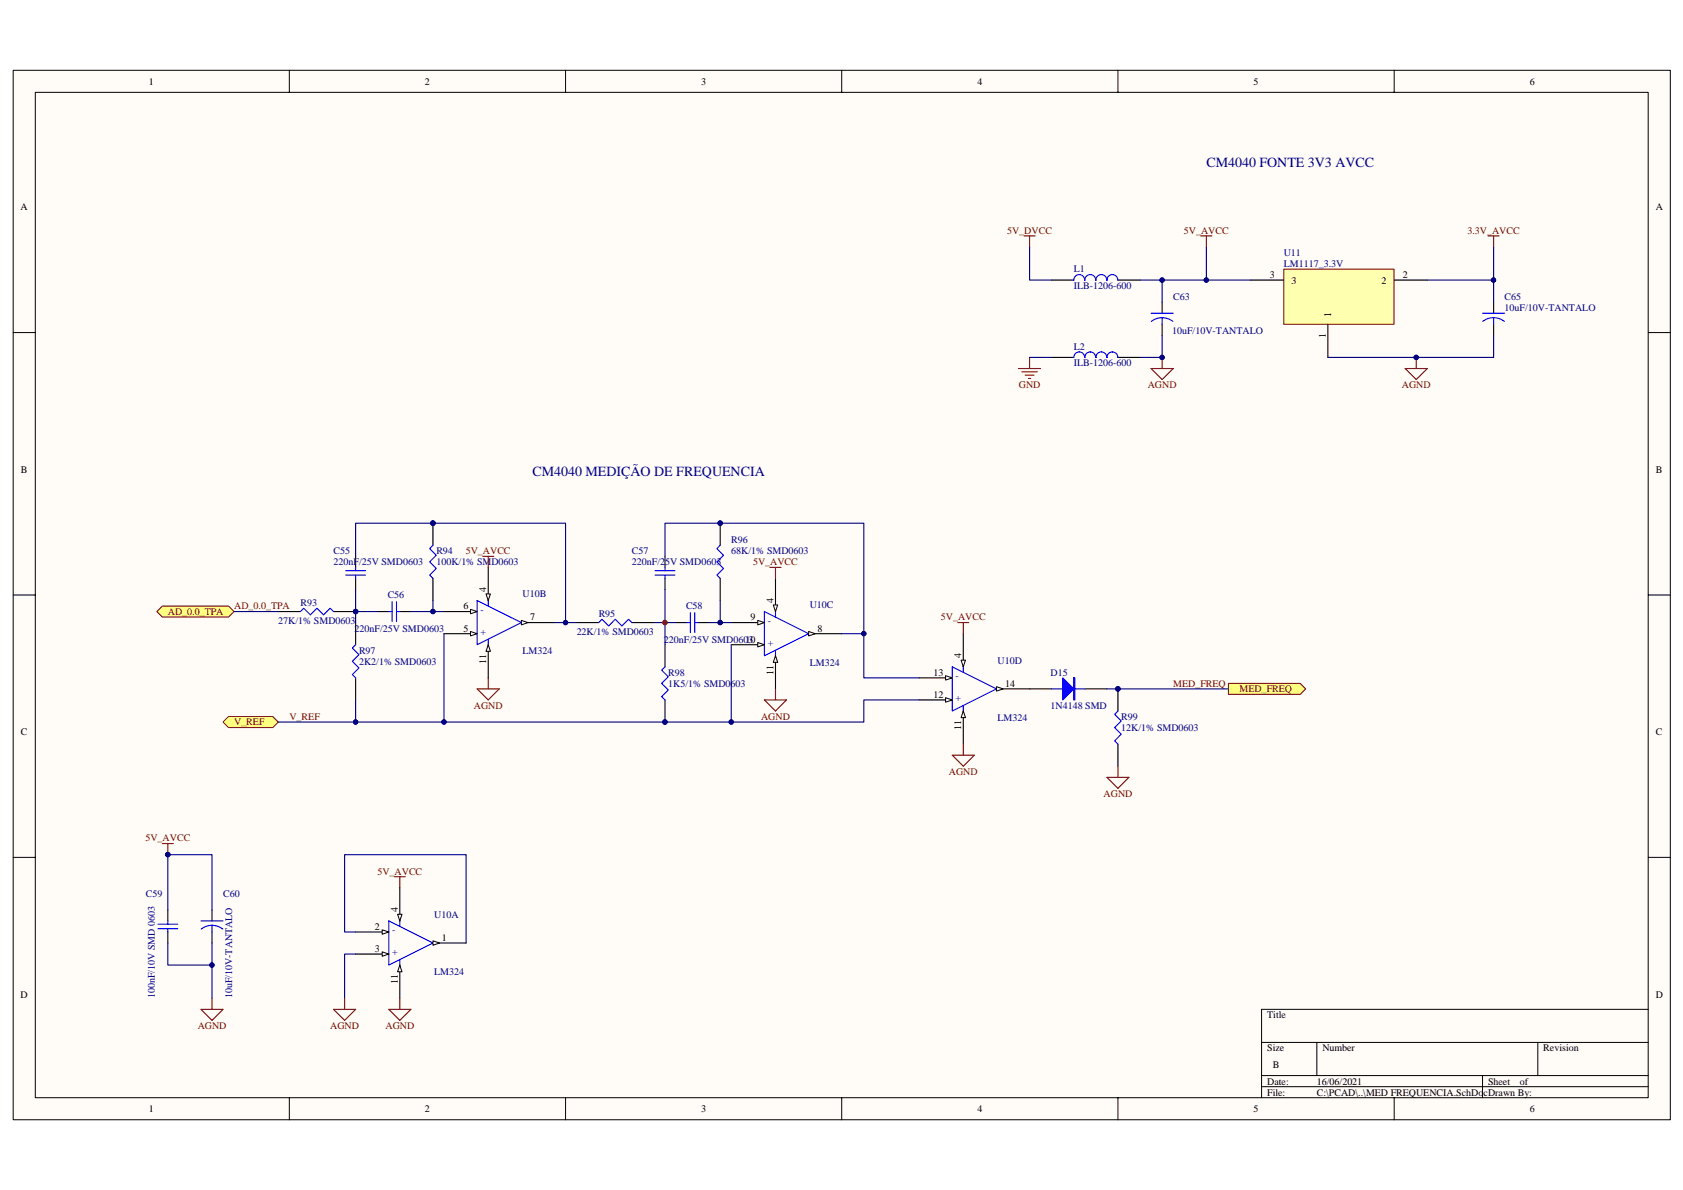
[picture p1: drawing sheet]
<svg xmlns="http://www.w3.org/2000/svg" width="420mm" height="297mm" viewBox="0 0 420 297" stroke-linecap="round" stroke-linejoin="round" font-family="sans-serif">
<path d="M3.3 17.6h413.7v261.9h-413.7z" fill="#fffcf8"/>
<path d="M3.3 17.5h413.7v262h-413.7z" fill="none" stroke="#000" stroke-width=".25"/>
<path d="M8.8 23.1h402.7v250.9h-402.7z" fill="#fffcf8"/>
<g fill="none" stroke="#000" stroke-width=".25">
<path d="M72.2 17.5v5.6M141.2 17.5v5.6M210.1 17.5v5.6M279.1 17.5v5.6M348.1 17.5v5.6M8.8 23.1h402.7v250.9h-402.7zM3.3 83h5.5M411.5 83h5.5M3.3 148.5h5.5M411.5 148.5h5.5M3.3 214h5.5M411.5 214h5.5"/>
<path d="M411.5 251.9h-96.6v22.1M72.2 274v5.5M141.2 274v5.5M210.1 274v5.5M279.1 274v5.5M314.9 260.2h96.6M314.9 268.5h96.6M314.9 271.3h96.6M328.7 260.2v8.3M348.1 274v5.5M370.1 268.5v5.5M383.9 260.2v8.3"/>
</g>
<circle cx="166" cy="155.4" r=".53" fill="#000080" stroke="#000080" stroke-width=".25"/>
<path d="M119.1 149.9l11.1 5.5-11.1 5.5zM121.9 149.9v1.4M121.9 159.6v1.3" fill="none" stroke="#00f" stroke-width=".28"/>
<path d="M110.8 158.2h8.3" fill="none" stroke="#000" stroke-width=".28"/>
<path d="M117.5 157.6l1.6 .6-1.6 .5z" fill="#fffcf8"/>
<path d="M117.5 157.6l1.6 .6-1.6 .5z" fill="none" stroke="#000" stroke-width=".25"/>
<path d="M110.8 152.7h8.3" fill="none" stroke="#000" stroke-width=".28"/>
<path d="M117.5 152.1l1.6 .6-1.6 .5z" fill="#fffcf8"/>
<path d="M117.5 152.1l1.6 .6-1.6 .5z" fill="none" stroke="#000" stroke-width=".25"/>
<path d="M130.2 155.4h8.2" fill="none" stroke="#000" stroke-width=".28"/>
<path d="M130.2 154.9l1.6 .5-1.6 .6z" fill="#fffcf8"/>
<path d="M130.2 154.9l1.6 .5-1.6 .6z" fill="none" stroke="#000" stroke-width=".25"/>
<path d="M121.9 141.6v8.3" fill="none" stroke="#000" stroke-width=".28"/>
<path d="M121.3 148.3h1.1l-.5 1.6z" fill="#fffcf8"/>
<path d="M121.3 148.3h1.1l-.5 1.6z" fill="none" stroke="#000" stroke-width=".25"/>
<path d="M121.9 160.9v8.3" fill="none" stroke="#000" stroke-width=".28"/>
<path d="M121.9 160.9l.5 1.7h-1.1z" fill="#fffcf8"/>
<path d="M121.9 160.9l.5 1.7h-1.1z" fill="none" stroke="#000" stroke-width=".25"/>
<path d="M190.8 152.7l11.1 5.5-11.1 5.5zM193.6 152.7v1.3M193.6 162.3v1.4" fill="none" stroke="#00f" stroke-width=".28"/>
<path d="M182.6 160.9h8.2" fill="none" stroke="#000" stroke-width=".28"/>
<path d="M189.2 160.4l1.6 .5-1.6 .6z" fill="#fffcf8"/>
<path d="M189.2 160.4l1.6 .5-1.6 .6z" fill="none" stroke="#000" stroke-width=".25"/>
<path d="M182.6 155.4h8.2" fill="none" stroke="#000" stroke-width=".28"/>
<path d="M189.2 154.9l1.6 .5-1.6 .6z" fill="#fffcf8"/>
<path d="M189.2 154.9l1.6 .5-1.6 .6z" fill="none" stroke="#000" stroke-width=".25"/>
<path d="M201.9 158.2h8.2" fill="none" stroke="#000" stroke-width=".28"/>
<path d="M201.9 157.6l1.6 .6-1.6 .5z" fill="#fffcf8"/>
<path d="M201.9 157.6l1.6 .6-1.6 .5z" fill="none" stroke="#000" stroke-width=".25"/>
<path d="M193.6 144.4v8.3" fill="none" stroke="#000" stroke-width=".28"/>
<path d="M193 151h1.2l-.6 1.7z" fill="#fffcf8"/>
<path d="M193 151h1.2l-.6 1.7z" fill="none" stroke="#000" stroke-width=".25"/>
<path d="M193.6 163.7v8.3" fill="none" stroke="#000" stroke-width=".28"/>
<path d="M193.6 163.7l.6 1.6h-1.2z" fill="#fffcf8"/>
<path d="M193.6 163.7l.6 1.6h-1.2z" fill="none" stroke="#000" stroke-width=".25"/>
<path d="M237.7 166.5l11.1 5.5-11.1 5.5zM240.5 166.5v1.3M240.5 176.1v1.4" fill="none" stroke="#00f" stroke-width=".28"/>
<path d="M229.5 174.7h8.2" fill="none" stroke="#000" stroke-width=".28"/>
<path d="M236.1 174.2l1.6 .5-1.6 .6z" fill="#fffcf8"/>
<path d="M236.1 174.2l1.6 .5-1.6 .6z" fill="none" stroke="#000" stroke-width=".25"/>
<path d="M229.5 169.2h8.2" fill="none" stroke="#000" stroke-width=".28"/>
<path d="M236.1 168.7l1.6 .5-1.6 .6z" fill="#fffcf8"/>
<path d="M236.1 168.7l1.6 .5-1.6 .6z" fill="none" stroke="#000" stroke-width=".25"/>
<path d="M248.8 172h8.2" fill="none" stroke="#000" stroke-width=".28"/>
<path d="M248.8 171.4l1.6 .6-1.6 .5z" fill="#fffcf8"/>
<path d="M248.8 171.4l1.6 .6-1.6 .5z" fill="none" stroke="#000" stroke-width=".25"/>
<path d="M240.5 158.2v8.3" fill="none" stroke="#000" stroke-width=".28"/>
<path d="M239.9 164.8h1.1l-.5 1.7z" fill="#fffcf8"/>
<path d="M239.9 164.8h1.1l-.5 1.7z" fill="none" stroke="#000" stroke-width=".25"/>
<path d="M240.5 177.5v8.3" fill="none" stroke="#000" stroke-width=".28"/>
<path d="M240.5 177.5l.5 1.6h-1.1z" fill="#fffcf8"/>
<path d="M240.5 177.5l.5 1.6h-1.1z" fill="none" stroke="#000" stroke-width=".25"/>
<g fill="none" stroke="#000" stroke-width=".28">
<path d="M88.8 138.9v2.7M108.1 130.6v5.5M166 138.9v2.7M179.8 130.6v5.5M88.8 144.4v2.8M88.8 155.4v5.5M94.3 152.7h2.8M99.8 152.7h2.8M108.1 144.4v5.5M143.9 155.4h5.6M157.7 155.4h5.5M166 144.4v2.8"/>
<path d="M168.8 155.4h2.7M174.3 155.4h2.7M179.8 144.4v5.5M88.8 169.2v5.5M166 160.9v5.6M166 174.7v5.5M257 172h5.5M270.8 172h5.5M41.9 227.1v2.8M41.9 232.6v2.8M52.9 227.1v2.8M52.9 232.6v2.8"/>
</g>
<g fill="none" stroke="#00f" stroke-width=".28">
<path d="M108.1 136.1l-.8 .8 1.6 1.7-1.6 1.7 1.6 1.6-1.6 1.7 .8 .8M179.8 136.1l-.8 .8 1.6 1.7-1.6 1.7 1.6 1.6-1.6 1.7 .8 .8M86.3 143.6h5M86.3 142.5h5M88.8 141.6v.9M88.8 143.6v.8M97.1 152.7h.8M97.9 150.2v4.9M99 152.7h.8M99 150.2v4.9M149.5 155.4l.8-.8 1.6 1.7 1.7-1.7 1.6 1.7 1.7-1.7 .8 .8M163.5 143.6h5"/>
<path d="M163.5 142.5h5M166 141.6v.9M166 143.6v.8M171.5 155.4h.8M172.3 152.9v5M173.4 155.4h.9M173.4 152.9v5M88.8 160.9l-.8 .9 1.6 1.6-1.6 1.7 1.6 1.6-1.6 1.7 .8 .8M166 166.5l-.8 .8 1.6 1.6-1.6 1.7 1.6 1.6-1.6 1.7 .8 .8M262.5 172h8.3M268.1 169.2h.2v5.5h-.2zM268.2 169.2v5.5"/>
<path d="M39.4 230.7h5M39.4 231.8h5M41.9 229.9v.8M41.9 231.8v.8M50.2 229.9h5.5M50.2 231.9l1.3-.7 1.4-.2 1.5 .2 1.2 .7M52.9 231v1.6"/>
</g>
<g fill="#000080" stroke="#000080" stroke-width=".25">
<circle cx="108.1" cy="130.6" r=".54"/>
<circle cx="166" cy="180.2" r=".53"/>
<circle cx="179.8" cy="130.6" r=".54"/>
<circle cx="88.8" cy="152.6" r=".54"/>
<circle cx="108.1" cy="152.6" r=".54"/>
<circle cx="179.8" cy="155.4" r=".54"/>
</g>
<path d="M88.8 147.2v8.2M88.8 152.7h5.5M102.6 152.7h8.2M108.1 149.9v2.8M163.2 155.4h5.6M166 147.2v13.7M179.8 149.9v5.5" fill="none" stroke="#000080" stroke-width=".28"/>
<circle cx="166" cy="155.4" r=".53" fill="#800000" stroke="#800000" stroke-width=".25"/>
<path d="M265.3 169.2l2.8 2.8-2.8 2.7z" fill="#00f"/>
<g fill="none" stroke="#00f" stroke-width=".28">
<path d="M273.5 69.9a1.37 1.37 0 0 0-1.3-1.4 1.37 1.37 0 0 0-1.4 1.4 1.38 1.38 0 0 0-1.4-1.4 1.37 1.37 0 0 0-1.3 1.4M276.3 69.9a1.37 1.37 0 0 0-1.3-1.4 1.37 1.37 0 0 0-1.4 1.4M279.1 69.9a1.38 1.38 0 0 0-1.4-1.4 1.37 1.37 0 0 0-1.4 1.4M287.4 78.2h5.5M290.1 79.3v1.7M370.1 78.2h5.5M372.9 79.3v1.7M287.4 80.2l1.3-.7 1.5-.2 1.3 .2 1.3 .7M370.2 80.2l1.2-.7 1.5-.2 1.4 .2 1.3 .7M265.3 169.2l2.8 2.8-2.8 2.7zM279.1 177.5l-.8 .8 1.6 1.7-1.6 1.6 1.6 1.7-1.6 1.6 .8 .9M97.1 229.9l11 5.5-11 5.5z"/>
<path d="M99.8 229.9v1.3M99.8 239.5v1.4"/>
</g>
<path d="M262.5 69.9h5.6M279.1 69.9h5.5M290.1 75.4v2.8M372.9 75.4v2.8M290.1 81v2.7M372.9 81v2.7M279.1 172v5.5M279.1 185.8v5.5M88.8 238.1h8.3" fill="none" stroke="#000" stroke-width=".28"/>
<g fill="#000080" stroke="#000080" stroke-width=".25">
<circle cx="279.1" cy="171.9" r=".54"/>
<circle cx="41.9" cy="213.3" r=".54"/>
<circle cx="290.1" cy="89.2" r=".54"/>
<circle cx="353.5" cy="89.2" r=".54"/>
</g>
<g fill="none" stroke="#800000" stroke-width=".28">
<path d="M371.5 58.9h2.8M372.9 58.9v2.8M287.4 92h5.5l-2.8 2.7zM290.1 89.2v2.8M350.8 92h5.5l-2.7 2.7zM353.6 89.2v2.8M120.5 138.9h2.8M121.9 138.9v2.7M192.2 141.6h2.8M193.6 141.6v2.8M239.1 155.4h2.8M240.5 155.4v2.8"/>
<path d="M276.3 194h5.5l-2.7 2.8zM279.1 191.3v2.7M40.5 210.6h2.8M41.9 210.6v2.7M98.4 218.8h2.8M99.8 218.8v2.8M83.3 251.9h5.5l-2.8 2.8zM86 249.2v2.7"/>
</g>
<path d="M290.1 83.7v5.5h-5.5M88.8 232.6h-2.8v-19.3h30.4v22.1M88.8 238.1h-2.8v11.1" fill="none" stroke="#000080" stroke-width=".28"/>
<path d="M95.4 237.6l1.7 .5-1.7 .6z" fill="#fffcf8"/>
<path d="M95.4 237.6l1.7 .5-1.7 .6z" fill="none" stroke="#000" stroke-width=".25"/>
<path d="M88.8 232.6h8.3" fill="none" stroke="#000" stroke-width=".28"/>
<path d="M95.4 232.1l1.7 .5-1.7 .6z" fill="#fffcf8"/>
<path d="M95.4 232.1l1.7 .5-1.7 .6z" fill="none" stroke="#000" stroke-width=".25"/>
<path d="M108.1 235.4h8.3" fill="none" stroke="#000" stroke-width=".28"/>
<path d="M108.1 234.8l1.6 .6-1.6 .5z" fill="#fffcf8"/>
<path d="M108.1 234.8l1.6 .6-1.6 .5z" fill="none" stroke="#000" stroke-width=".25"/>
<path d="M99.8 221.6v8.3" fill="none" stroke="#000" stroke-width=".28"/>
<path d="M99.3 228.2h1.1l-.6 1.7z" fill="#fffcf8"/>
<path d="M99.3 228.2h1.1l-.6 1.7z" fill="none" stroke="#000" stroke-width=".25"/>
<path d="M99.8 240.9v8.3" fill="none" stroke="#000" stroke-width=".28"/>
<path d="M99.8 240.9l.6 1.7h-1.1z" fill="#fffcf8"/>
<path d="M99.8 240.9l.6 1.7h-1.1z" fill="none" stroke="#000" stroke-width=".25"/>
<path d="M182.6 160.9v19.3" fill="none" stroke="#000080" stroke-width=".28"/>
<circle cx="182.5" cy="180.2" r=".54" fill="#000080" stroke="#000080" stroke-width=".25"/>
<g fill="#ffff80" stroke="#800000" stroke-width=".25">
<path d="M306.7 170.6h17.9l1.4 1.4-1.4 1.3h-17.9z" fill-rule="evenodd"/>
<path d="M39.1 152.7l1.4-1.4h16.6l1.4 1.4-1.4 1.3h-16.6z" fill-rule="evenodd"/>
<path d="M55.7 180.2l1.4-1.3h11l1.4 1.3-1.4 1.4h-11z" fill-rule="evenodd"/>
</g>
<path d="M69.5 152.7h5.5M83.3 152.7h5.5" fill="none" stroke="#000" stroke-width=".28"/>
<circle cx="88.8" cy="152.6" r=".54" fill="#000080" stroke="#000080" stroke-width=".25"/>
<path d="M75 152.7l.8-.9 1.7 1.7 1.6-1.7 1.7 1.7 1.6-1.7 .9 .9" fill="none" stroke="#00f" stroke-width=".28"/>
<path d="M58.5 152.7h11" fill="none" stroke="#000080" stroke-width=".28"/>
<path d="M320.5 67.2h27.5v13.7h-27.5z" fill="#ffffb0"/>
<path d="M320.5 67.2h27.5v13.7h-27.5z" fill="none" stroke="#800000" stroke-width=".25"/>
<path d="M312.2 69.9h8.3M348.1 69.9h8.2M262.5 89.2h5.6M279.1 89.2h5.5M331.5 81v8.2" fill="none" stroke="#000" stroke-width=".28"/>
<g fill="none" stroke="#800000" stroke-width=".28">
<path d="M255.7 58.9h2.7M257 58.9v2.8M299.8 58.9h2.7M301.2 58.9v2.8M254.3 92h5.5M255.1 92.8h3.9M255.9 93.6h2.2M256.8 94.5h.5M257 89.2v2.8M119.1 172h5.5l-2.7 2.7zM121.9 169.2v2.8M190.8 174.7h5.6l-2.8 2.8z"/>
<path d="M193.6 172v2.7M237.7 188.5h5.5l-2.7 2.8zM240.5 185.8v2.7M50.2 251.9h5.5l-2.8 2.8zM52.9 249.2v2.7M97.1 251.9h5.5l-2.8 2.8zM99.8 249.2v2.7"/>
</g>
<g fill="none" stroke="#000080" stroke-width=".28">
<path d="M257 61.7v8.2h5.5M284.6 69.9h27.6M290.1 69.9v5.5M301.2 61.7v8.2M356.3 69.9h16.6M372.9 61.7v13.7M257 89.2h5.5M372.9 83.7v5.5h-41.4M88.8 138.9v-8.3h52.4v24.8M166 138.9v-8.3h49.7v38.6h13.8M110.8 158.2v22M138.4 155.4h5.5"/>
<path d="M177 155.4h5.6M210.1 158.2h5.6M88.8 174.7v5.5M229.5 174.7h-13.8v5.5h-146.2M276.3 172h30.4M41.9 235.4v5.5h11M41.9 227.1v-13.8h11v13.8M52.9 235.4v13.8"/>
</g>
<g fill="#000080" stroke="#000080" stroke-width=".25">
<circle cx="88.8" cy="180.2" r=".54"/>
<circle cx="110.8" cy="180.2" r=".54"/>
<circle cx="166" cy="180.2" r=".53"/>
<circle cx="182.5" cy="180.2" r=".54"/>
<circle cx="215.6" cy="158.2" r=".54"/>
<circle cx="52.9" cy="240.9" r=".54"/>
<circle cx="41.9" cy="213.3" r=".54"/>
<circle cx="372.9" cy="69.9" r=".54"/>
<circle cx="353.5" cy="89.2" r=".54"/>
<circle cx="290.1" cy="69.9" r=".54"/>
<circle cx="301.1" cy="69.9" r=".53"/>
<circle cx="279.1" cy="171.9" r=".54"/>
<circle cx="141.2" cy="155.4" r=".54"/>
<circle cx="108.1" cy="130.6" r=".54"/>
<circle cx="179.8" cy="130.6" r=".54"/>
<circle cx="179.8" cy="155.4" r=".54"/>
</g>
<path d="M273.5 89.2a1.37 1.37 0 0 0-1.3-1.4 1.37 1.37 0 0 0-1.4 1.4 1.38 1.38 0 0 0-1.4-1.4 1.37 1.37 0 0 0-1.3 1.4M276.3 89.2a1.37 1.37 0 0 0-1.3-1.4 1.37 1.37 0 0 0-1.4 1.4M279.1 89.2a1.38 1.38 0 0 0-1.4-1.4 1.37 1.37 0 0 0-1.4 1.4" fill="none" stroke="#00f" stroke-width=".28"/>
<g font-size="3.5" fill="#000080">
<text x="301.2" y="41.6">CM4040 FONTE 3V3 AVCC</text>
<text x="132.9" y="118.8">CM4040 MEDIÇÃO DE FREQUENCIA</text>
</g>
<g font-size="2.5">
<text x="37.1" y="21.1">1</text>
<text x="106.1" y="21.1">2</text>
<text x="175.1" y="21.1">3</text>
<text x="244" y="21.1">4</text>
<text x="313" y="21.1">5</text>
<text x="381.9" y="21.1">6</text>
<text x="5.2" y="52.5">A</text>
<text x="413.4" y="52.5">A</text>
<text x="317" y="69.4">3</text>
<text x="322.4" y="70.8">3</text>
<text x="344.9" y="70.8">2</text>
<text x="350.3" y="69.4">2</text>
<text x="332.3" y="79" transform="rotate(-90 332.3 79)">1</text>
<text x="331" y="84.4" transform="rotate(-90 331 84.4)">1</text>
<text x="5.2" y="118">B</text>
<text x="413.4" y="118">B</text>
<text x="121.4" y="147.7" transform="rotate(-90 121.4 147.7)">4</text>
<text x="115.7" y="152.1">6</text>
<text x="132.4" y="154.9">7</text>
<text x="187.4" y="154.9">9</text>
<text x="193.1" y="150.5" transform="rotate(-90 193.1 150.5)">4</text>
<text x="115.7" y="157.6">5</text>
<text x="186.1" y="160.4">10</text>
<text x="204.1" y="157.6">8</text>
<text x="121.4" y="165.6" transform="rotate(-90 121.4 165.6)">11</text>
<text x="240" y="164.3" transform="rotate(-90 240 164.3)">4</text>
<text x="193.1" y="168.4" transform="rotate(-90 193.1 168.4)">11</text>
<text x="233" y="168.7">13</text>
<text x="251" y="171.4">14</text>
<text x="233" y="174.2">12</text>
<text x="5.2" y="183.5">C</text>
<text x="240" y="182.2" transform="rotate(-90 240 182.2)">11</text>
<text x="413.4" y="183.5">C</text>
<text x="99.3" y="227.7" transform="rotate(-90 99.3 227.7)">4</text>
<text x="93.6" y="232.1">2</text>
<text x="93.6" y="237.6">3</text>
<text x="110.3" y="234.9">1</text>
<text x="99.3" y="245.6" transform="rotate(-90 99.3 245.6)">11</text>
<text x="5.2" y="249">D</text>
<text x="413.4" y="249">D</text>
<text x="316.3" y="254.2">Title</text>
<text x="316.3" y="262.4">Size</text>
<text x="330.1" y="262.4">Number</text>
<text x="385.3" y="262.4">Revision</text>
<text x="317.7" y="266.6">B</text>
<text x="316.3" y="270.7">Date:</text>
<text x="316.3" y="273.5">File:</text>
<text x="328.7" y="273.5">C:\PCAD\..\MED FREQUENCIA.SchDocDrawn By:</text>
<text x="328.8" y="270.7">16/06/2021</text>
<text x="371.5" y="270.7">Sheet</text>
<text x="379.5" y="270.7">of</text>
<text x="37.1" y="277.6">1</text>
<text x="106.1" y="277.6">2</text>
<text x="175.1" y="277.6">3</text>
<text x="244" y="277.6">4</text>
<text x="313" y="277.6">5</text>
<text x="381.9" y="277.6">6</text>
</g>
<g font-size="2.5" fill="#800000">
<text x="251.4" y="58.4">5V_DVCC</text>
<text x="295.6" y="58.4">5V_AVCC</text>
<text x="366.3" y="58.4">3.3V_AVCC</text>
<text x="254.3" y="97">GND</text>
<text x="286.5" y="97">AGND</text>
<text x="350" y="97">AGND</text>
<text x="116.3" y="138.3">5V_AVCC</text>
<text x="188" y="141.1">5V_AVCC</text>
<text x="41.9" y="153.5">AD_0.0_TPA</text>
<text x="58.5" y="152.1">AD_0.0_TPA</text>
<text x="234.9" y="154.9">5V_AVCC</text>
<text x="292.9" y="171.4">MED_FREQ</text>
<text x="309.4" y="172.8">MED_FREQ</text>
<text x="72.3" y="179.7">V_REF</text>
<text x="118.3" y="177">AGND</text>
<text x="190" y="179.7">AGND</text>
<text x="58.5" y="181.1">V_REF</text>
<text x="236.9" y="193.5">AGND</text>
<text x="275.5" y="199">AGND</text>
<text x="36.3" y="210">5V_AVCC</text>
<text x="94.2" y="218.3">5V_AVCC</text>
<text x="49.3" y="256.9">AGND</text>
<text x="82.4" y="256.9">AGND</text>
<text x="96.2" y="256.9">AGND</text>
</g>
<g font-size="2.5" fill="#000080">
<text x="320.5" y="63.9">U11</text>
<text x="268.1" y="68">L1</text>
<text x="320.5" y="66.6">LM1117_3.3V</text>
<text x="268.1" y="72.2">ILB-1206-600</text>
<text x="292.9" y="74.9">C63</text>
<text x="375.6" y="74.9">C65</text>
<text x="375.6" y="77.7">10uF/10V-TANTALO</text>
<text x="292.6" y="83.5">10uF/10V-TANTALO</text>
<text x="268.1" y="87.3">L2</text>
<text x="268.1" y="91.5">ILB-1206-600</text>
<text x="182.6" y="135.6">R96</text>
<text x="83.3" y="138.3">C55</text>
<text x="83.3" y="141.1">220nF/25V SMD0603</text>
<text x="108.9" y="138.3">R94</text>
<text x="108.9" y="141.1">100K/1% SMD0603</text>
<text x="157.7" y="138.3">C57</text>
<text x="157.7" y="141.1">220nF/25V SMD0603</text>
<text x="182.6" y="138.3">68K/1% SMD0603</text>
<text x="96.8" y="149.4">C56</text>
<text x="130.4" y="149.1">U10B</text>
<text x="69.5" y="155.7">27K/1% SMD0603</text>
<text x="75" y="151.3">R93</text>
<text x="120" y="153">-</text>
<text x="149.5" y="154.1">R95</text>
<text x="171.3" y="152.1">C58</text>
<text x="191.7" y="155.7">-</text>
<text x="202.2" y="151.8">U10C</text>
<text x="88.5" y="157.6">220nF/25V SMD0603</text>
<text x="120" y="158.5">+</text>
<text x="144" y="158.5">22K/1% SMD0603</text>
<text x="165.7" y="160.4">220nF/25V SMD0603</text>
<text x="191.7" y="161.2">+</text>
<text x="89.6" y="163.2">R97</text>
<text x="89.6" y="165.9">2K2/1% SMD0603</text>
<text x="130.4" y="163.2">LM324</text>
<text x="202.2" y="166.2">LM324</text>
<text x="249" y="165.7">U10D</text>
<text x="166.8" y="168.7">R98</text>
<text x="166.8" y="171.4">1K5/1% SMD0603</text>
<text x="238.6" y="169.5">-</text>
<text x="262.3" y="168.7">D15</text>
<text x="238.6" y="175">+</text>
<text x="249" y="180">LM324</text>
<text x="262.3" y="177">1N4148 SMD</text>
<text x="279.9" y="179.7">R99</text>
<text x="279.9" y="182.5">12K/1% SMD0603</text>
<text x="36.4" y="223.8">C59</text>
<text x="55.7" y="223.8">C60</text>
<text x="97.9" y="232.9">-</text>
<text x="108.4" y="229.1">U10A</text>
<text x="97.9" y="238.4">+</text>
<text x="108.4" y="243.4">LM324</text>
<text x="38.6" y="249.2" transform="rotate(-90 38.6 249.2)">100nF/10V SMD 0603</text>
<text x="57.9" y="249.2" transform="rotate(-90 57.9 249.2)">10uF/10V-TANTALO</text>
</g>
</svg>
